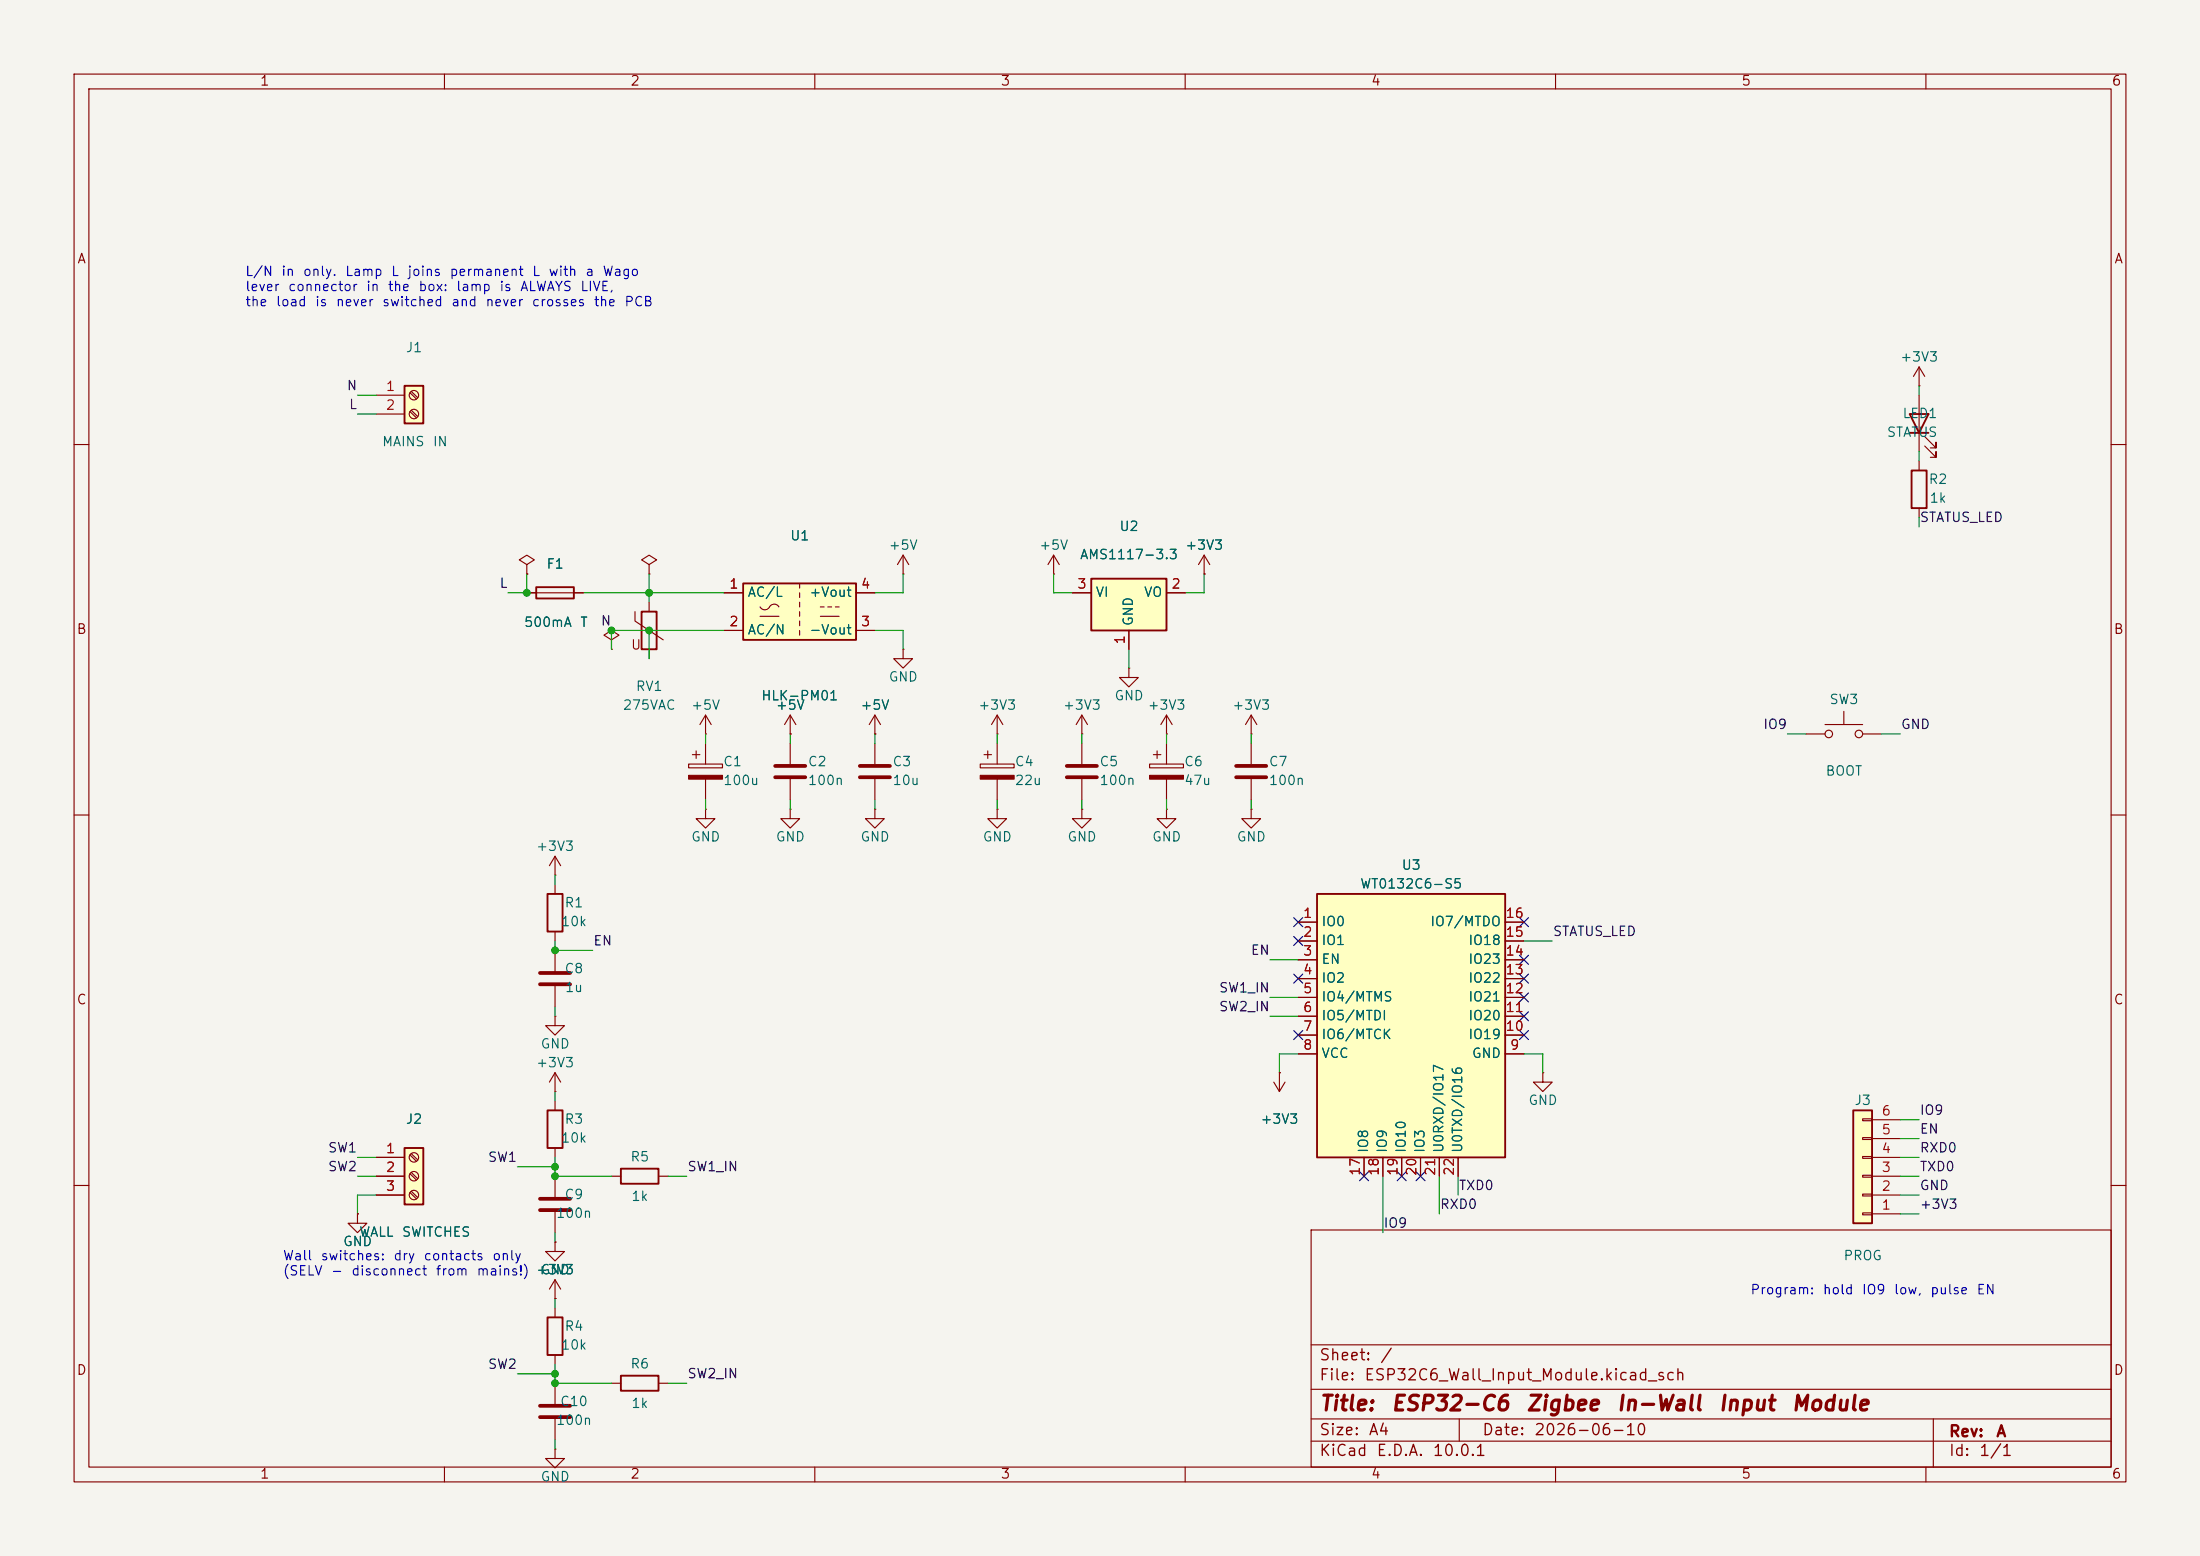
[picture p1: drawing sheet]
<svg xmlns="http://www.w3.org/2000/svg" width="297mm" height="210mm" viewBox="0 0 297 210" stroke-linecap="round" stroke-linejoin="round" font-family="sans-serif">
<path d="M0 0h297v210h-297z" fill="#f5f4ef" stroke="#f5f4ef" stroke-width=".14"/>
<g fill="none" stroke="#840000" stroke-width=".15">
<path d="M10 10h277v190h-277zM12 12h273v186h-273zM60 10v2M110 10v2M160 10v2M210 10v2M260 10v2M10 60h2M121.9 77.5h.1M121.9 74.9l-.7 1.3M121.9 74.9l.8 1.3M121.9 74.9v2.6"/>
<path d="M285 60h2M85.7 82.6v1.2l3.8 2.6M87.6 81.3v1.3M87.6 87.6v1.3M95.2 99.1h.1M95.2 96.5v2.6M95.2 96.5l-.7 1.3M95.2 96.5l.8 1.3M121.9 87.6v1.3h1.3l-1.3 1.3-1.3-1.3h1.3M121.9 87.6h.1M10 110h2M74.9 119.4v1.3"/>
<path d="M93 103.1h4.5v.5h-4.5zM93.5 101.9h1M94 101.3v1.1M95.2 100.3v2.8M95.2 105.2v2.8M118.1 109.2v1.3h1.3l-1.3 1.3-1.3-1.3h1.3M118.1 109.2h.1M285 110h2M74.9 125.7v1.3M10 160h2M177 166h108v32h-108zM285 160h2"/>
<path d="M60 198v2M110 198v2M160 198v2M177 194.5h108M177 191.5h108M177 187.5h108M177 181.5h108M197 191.5v3M210 198v2M260 198v2M261 191.5v6.5"/>
</g>
<path d="M93 104.6h4.5v.6h-4.5z" fill="#840000" stroke="#840000" stroke-width=".15"/>
<path d="M86.6 82.6h2v5h-2zM73.9 120.7h2v5h-2z" fill="none" stroke="#840000" stroke-width=".25"/>
<path d="M177.8 120.7h25.4v35.5h-25.4z" fill="#ffffc2"/>
<path d="M72.4 79.2h5.1v1.6h-5.1zM177.8 120.7h25.4v35.5h-25.4zM83.8 157.7h5.1v2.1h-5.1zM73.9 177.8h2v5.1h-2zM83.8 185.7h5.1v2h-5.1z" fill="none" stroke="#840000" stroke-width=".25"/>
<g fill="none" stroke="#840000" stroke-width=".15">
<path d="M71.1 76.2l1-.6-1-.7-1 .7 1 .6v1.3M71.1 77.5h.1M87.6 76.2l1-.6-1-.7-1 .7 1 .6v1.3M87.6 77.5h.1M71.1 80h7.6M82.5 86.4l1.1-.7-1.1-.6-1 .6 1 .7v1.2M82.5 87.6h.1M106.7 99.1h.1M106.7 96.5l-.8 1.3M106.7 96.5l.7 1.3M106.7 96.5v2.6M118.1 99.1h.1"/>
<path d="M118.1 96.5l-.8 1.3M118.1 96.5l.8 1.3M118.1 96.5v2.6M95.2 109.2v1.3h1.3l-1.3 1.3-1.2-1.3h1.2M95.2 109.2h.1M106.7 109.2v1.3h1.2l-1.2 1.3-1.3-1.3h1.3M106.7 109.2h.1M106.7 100.3v2.8M106.7 105.2v2.8M118.1 100.3v2.8M118.1 105.2v2.8M155.2 103.1h4.6v.5h-4.6z"/>
<path d="M155.7 101.9h1M156.2 101.3v1.1M157.5 109.2v1.3h1.2l-1.2 1.3-1.3-1.3h1.3M157.5 109.2h.1M157.5 100.3v2.8M157.5 105.2v2.8M175.3 124.5h2.5M175.3 127h2.5M175.3 129.5h2.5M175.3 132.1h2.5M175.3 134.6h2.5M175.3 137.2h2.5"/>
<path d="M175.3 139.7h2.5M203.2 124.5h2.5M203.2 127h2.5M203.2 129.5h2.5M203.2 132.1h2.5M203.2 134.6h2.5M203.2 137.2h2.5M203.2 139.7h2.5M74.9 158.8v2.7M82.5 158.8h1.3M88.9 158.8h1.3M172 146.1l.7 1.2"/>
<path d="M172.7 144.8h.1M172.7 144.8v2.5M173.5 146.1l-.8 1.2M175.3 142.2h2.5M184.1 156.2v2.6M186.7 156.2v2.6M189.2 156.2v2.6M191.8 156.2v2.6M194.3 156.2v2.6M196.8 156.2v2.6M203.2 142.2h2.5M74.9 175.3h.1"/>
<path d="M74.9 167.6v1.3h1.3l-1.3 1.3-1.2-1.3h1.2M74.9 167.6h.1M74.9 163.6v2.8M74.9 172.7v2.6M74.9 176.5v1.3M74.9 172.7l-.7 1.3M74.9 172.7l.8 1.3M74.9 195.6v1.3h1.3l-1.3 1.2-1.2-1.2h1.2M74.9 195.6h.1M74.9 182.9v1.3M74.9 186.7v2.8M74.9 191.5v2.8"/>
<path d="M82.5 186.7h1.3M88.9 186.7h1.3"/>
</g>
<path d="M104.6 103.4h4.1M104.6 104.9h4.1M116.1 103.4h4M116.1 104.9h4M72.9 161.8h4.1M72.9 163.3h4.1M72.9 189.7h4.1M72.9 191.3h4.1" fill="none" stroke="#840000" stroke-width=".51"/>
<path d="M155.2 104.6h4.6v.6h-4.6z" fill="#840000" stroke="#840000" stroke-width=".15"/>
<path d="M54.6 52.1h2.5v5.1h-2.5z" fill="#ffffc2"/>
<path d="M54.6 52.1h2.5v5.1h-2.5z" fill="none" stroke="#840000" stroke-width=".25"/>
<g fill="none" stroke="#840000" stroke-width=".15">
<path d="M50.8 53.3h3.8M50.8 55.9h3.8M55.3 53l.9 .8M55.3 55.5l.9 .9M55.5 52.8l.9 .9M55.5 55.4l.9 .8M157.5 99.1h.1M157.5 96.5l-.8 1.3M157.5 96.5l.7 1.3M157.5 96.5v2.6M134.6 109.2v1.3h1.3l-1.3 1.3-1.3-1.3h1.3M134.6 109.2h.1"/>
<path d="M146 109.2v1.3h1.3l-1.3 1.3-1.2-1.3h1.2M146 109.2h.1M74.9 137.2v1.2h1.3l-1.3 1.3-1.2-1.3h1.2M74.9 137.2h.1M74.9 128.3v2.8M74.9 133.1v2.8"/>
<circle cx="55.9" cy="53.3" r=".63"/>
<circle cx="55.9" cy="55.9" r=".63"/>
</g>
<path d="M72.9 131.3h4.1M72.9 132.8h4.1" fill="none" stroke="#840000" stroke-width=".51"/>
<path d="M250.2 149.9h2.5v15.2h-2.5z" fill="#ffffc2"/>
<path d="M257.8 55.9h2.5l-1.2 2.5zM257.8 58.4h2.5M258.1 63.5h2v5.1h-2zM250.2 149.9h2.5v15.2h-2.5z" fill="none" stroke="#840000" stroke-width=".25"/>
<g fill="none" stroke="#840000" stroke-width=".15">
<path d="M259.1 52.1h.1M259.1 49.5v2.6M259.1 53.3v7.7M259.1 49.5l-.8 1.3M259.1 49.5l.7 1.3M259.8 58.9l1.6 1.6v-.8v.8h-.8M259.1 62.2v1.3M259.1 68.6v1.3M259.8 60.2l1.6 1.5v-.7v.7h-.8M168.9 99.1h.1M168.9 96.5v2.6M168.9 96.5l-.8 1.3"/>
<path d="M168.9 96.5l.8 1.3M243.8 99.1h2.6M246.4 97.8h5.1M248.9 96v1.8M251.5 99.1h2.5M168.9 109.2v1.3h1.3l-1.3 1.3-1.3-1.3h1.3M168.9 109.2h.1M168.9 100.3v2.8M168.9 105.2v2.8M208.3 144.8v1.3h1.2l-1.2 1.2-1.3-1.2h1.3M208.3 144.8h.1M251.5 158.6h1.2v.3h-1.2z"/>
<path d="M251.5 156.1h1.2v.2h-1.2zM251.5 153.5h1.2v.3h-1.2zM251.5 151h1.2v.3h-1.2zM252.7 158.8h3.8M252.7 156.2h3.8M252.7 153.7h3.8M252.7 151.1h3.8M251.5 163.7h1.2v.3h-1.2zM251.5 161.2h1.2v.2h-1.2zM252.7 163.8h3.8M252.7 161.3h3.8"/>
<circle cx="246.9" cy="99.1" r=".51"/>
<circle cx="251" cy="99.1" r=".51"/>
</g>
<path d="M166.9 103.4h4M166.9 104.9h4" fill="none" stroke="#840000" stroke-width=".51"/>
<path d="M100.3 78.7h15.3v7.7h-15.3z" fill="#ffffc2"/>
<path d="M100.3 78.7h15.3v7.7h-15.3z" fill="none" stroke="#840000" stroke-width=".25"/>
<g fill="none" stroke="#840000" stroke-width=".15">
<path d="M107.9 78.7v.7M97.8 80h2.5M97.8 85.1h2.5M102.6 81.9a.77 .77 0 0 0 .8 .4 .77 .77 0 0 0 .6-.6 .73 .73 0 0 1 1.2 .2M102.6 83.2h2.6M107.9 80v.6M107.9 81.3v.6M107.9 82.6v.6M107.9 83.8v.7M107.9 85.1v.6M110.7 83.2h2.6M110.7 81.9h.6"/>
<path d="M111.8 81.9h.5M112.8 81.9h.5M115.6 80h2.5M115.6 85.1h2.5M146 99.1h.1M146 96.5l-.7 1.3M146 96.5l.8 1.3M146 96.5v2.6M48.3 163.8v1.3h1.2l-1.2 1.3-1.3-1.3h1.3M48.3 163.8h.1"/>
</g>
<path d="M54.6 154.9h2.5v7.7h-2.5z" fill="#ffffc2"/>
<path d="M54.6 154.9h2.5v7.7h-2.5zM73.9 149.9h2v5h-2z" fill="none" stroke="#840000" stroke-width=".25"/>
<g fill="none" stroke="#840000" stroke-width=".15">
<path d="M142.2 77.5h.1M142.2 74.9l-.7 1.3M142.2 74.9l.8 1.3M142.2 74.9v2.6M162.6 77.5h.1M162.6 74.9l-.8 1.3M162.6 74.9l.7 1.3M162.6 74.9v2.6M134.6 99.1h.1M134.6 96.5v2.6M134.6 96.5l-.7 1.3M134.6 96.5l.8 1.3"/>
<path d="M152.4 90.2v1.2h1.3l-1.3 1.3-1.3-1.3h1.3M152.4 90.2h.1M132.3 103.1h4.6v.5h-4.6zM132.8 101.9h1.1M133.3 101.3v1.1M134.6 100.3v2.8M134.6 105.2v2.8M146 100.3v2.8M146 105.2v2.8M50.8 156.2h3.8M50.8 158.8h3.8M55.3 155.9l.9 .8"/>
<path d="M55.3 158.4l.9 .9M55.5 155.7l.9 .8M55.5 158.2l.9 .9M74.9 147.3h.1M74.9 144.8l-.7 1.3M74.9 144.8l.8 1.3M74.9 144.8v2.5M74.9 148.6v1.3M74.9 154.9v1.3M50.8 161.3h3.8M55.3 161l.9 .8M55.5 160.8l.9 .8"/>
<circle cx="55.9" cy="156.2" r=".63"/>
<circle cx="55.9" cy="158.7" r=".63"/>
<circle cx="55.9" cy="161.3" r=".63"/>
</g>
<path d="M132.3 104.6h4.6v.6h-4.6z" fill="#840000" stroke="#840000" stroke-width=".15"/>
<path d="M144 103.4h4.1M144 104.9h4.1" fill="none" stroke="#840000" stroke-width=".51"/>
<path d="M147.3 78.1h10.2v7h-10.2z" fill="#ffffc2"/>
<path d="M147.3 78.1h10.2v7h-10.2z" fill="none" stroke="#840000" stroke-width=".25"/>
<g fill="none" stroke="#840000" stroke-width=".15">
<path d="M71.1 77.5h.1M162.6 77.5h.1M71.1 80h1.3M77.5 80h1.2M97.8 80h2.5M97.8 85.1h2.5M106.7 99.1h.1M115.6 80h2.5M115.6 85.1h2.5M118.1 99.1h.1M144.8 80h2.5M152.4 85.1v2.5"/>
<path d="M157.5 80h2.5M74.9 118.1h.1M74.9 115.6l-.7 1.2M74.9 115.6l.8 1.2M74.9 115.6v2.5M175.3 124.5h2.5M175.3 127h2.5M175.3 129.5h2.5M175.3 132.1h2.5M175.3 134.6h2.5M175.3 137.2h2.5M175.3 139.7h2.5"/>
<path d="M203.2 124.5h2.5M203.2 127h2.5M203.2 129.5h2.5M203.2 132.1h2.5M203.2 134.6h2.5M203.2 137.2h2.5M203.2 139.7h2.5M50.8 156.2h3.8M50.8 158.8h3.8M172.7 144.8h.1M175.3 142.2h2.5M184.1 156.2v2.6"/>
<path d="M186.7 156.2v2.6M189.2 156.2v2.6M191.8 156.2v2.6M194.3 156.2v2.6M196.8 156.2v2.6M203.2 142.2h2.5M48.3 163.8h.1M50.8 161.3h3.8M74.9 167.6h.1M74.9 175.3h.1"/>
</g>
<g fill="none" stroke="#009600" stroke-width=".15">
<path d="M48.3 55.9h2.5M48.3 53.3h2.5M259.1 52.1v1.2M71.1 77.5v2.5h-2.5M87.6 77.5v3.8M121.9 77.5v2.5h-3.8M142.2 77.5v2.5h2.6M162.6 77.5v2.5h-2.6M259.1 61v1.2M259.1 69.9v1.2M78.7 80h19.1M87.6 85.1v3.8"/>
<path d="M95.2 99.1v1.2M97.8 85.1h-15.3v2.5M106.7 99.1v1.2M118.1 99.1v1.2M118.1 85.1h3.8v2.5M134.6 99.1v1.2M146 99.1v1.2M152.4 87.6v2.6M157.5 99.1v1.2M168.9 99.1v1.2M241.3 99.1h2.5M254 99.1h2.5"/>
<path d="M74.9 118.1v1.3M95.2 108v1.2M106.7 108v1.2M118.1 108v1.2M134.6 108v1.2M146 108v1.2M157.5 108v1.2M168.9 108v1.2M74.9 127v1.3h5.1M74.9 135.9v1.3M171.4 129.5h3.9M171.4 137.2h3.9"/>
<path d="M171.4 134.6h3.9M205.7 127h3.8M48.3 156.2h2.5M48.3 158.8h2.5M69.8 157.5h5.1M74.9 156.2v2.6h7.6M74.9 147.3v1.3M90.2 158.8h2.5M175.3 142.2h-2.6v2.6M186.7 158.8v7.6M194.3 158.8v5M196.8 158.8v2.5"/>
<path d="M205.7 142.2h2.6v2.6M256.5 153.7h2.6M256.5 156.2h2.6M256.5 158.8h2.6M256.5 151.1h2.6M50.8 161.3h-2.5v2.5M74.9 166.4v1.2M74.9 175.3v1.2M256.5 161.3h2.6M256.5 163.8h2.6M69.8 185.4h5.1M74.9 184.2v2.5h7.6"/>
<path d="M74.9 194.3v1.3M90.2 186.7h2.5"/>
</g>
<g fill="none" stroke="#000084" stroke-width=".15">
<path d="M174.7 139.1l1.2 1.2M174.7 131.5l1.2 1.2M174.7 126.4l1.2 1.2M174.7 123.9l1.2 1.2M175.9 139.1l-1.2 1.2M175.9 131.5l-1.2 1.2M175.9 126.4l-1.2 1.2M175.9 123.9l-1.2 1.2M205.1 131.5l1.2 1.2M205.1 128.9l1.2 1.2M205.1 123.9l1.2 1.2M205.1 139.1l1.2 1.2"/>
<path d="M205.1 136.6l1.2 1.2M205.1 134l1.2 1.2M206.3 131.5l-1.2 1.2M206.3 128.9l-1.2 1.2M206.3 123.9l-1.2 1.2M206.3 139.1l-1.2 1.2M206.3 136.6l-1.2 1.2M206.3 134l-1.2 1.2M183.5 158.1l1.3 1.3M184.8 158.1l-1.3 1.3M188.6 158.1l1.2 1.3M189.8 158.1l-1.2 1.3"/>
<path d="M191.2 158.1l1.2 1.3M192.4 158.1l-1.2 1.3"/>
</g>
<g fill="#009600" stroke="#009600" stroke-width=".14">
<circle cx="87.6" cy="85.1" r=".46"/>
<circle cx="82.5" cy="85.1" r=".46"/>
<circle cx="71.1" cy="80" r=".46"/>
<circle cx="87.6" cy="80" r=".46"/>
<circle cx="74.9" cy="128.3" r=".46"/>
<circle cx="74.9" cy="157.5" r=".46"/>
<circle cx="74.9" cy="158.8" r=".46"/>
<circle cx="74.9" cy="185.4" r=".46"/>
<circle cx="74.9" cy="186.7" r=".46"/>
</g>
<g font-size="2" fill="#840000">
<text x="178" y="190.9">Title:</text>
<text x="187.7" y="190.9">ESP32-C6</text>
<text x="205.9" y="190.9">Zigbee</text>
<text x="218.1" y="190.9">In-Wall</text>
<text x="231.9" y="190.9">Input</text>
<text x="241.7" y="190.9">Module</text>
</g>
<g font-size="1.5" fill="#840000">
<text x="178" y="184">Sheet:</text>
<text x="186.2" y="184">/</text>
<text x="178" y="186.7">File:</text>
<text x="184.1" y="186.7">ESP32C6_Wall_Input_Module.kicad_sch</text>
<text x="178" y="196.9">KiCad</text>
<text x="178" y="194.1">Size:</text>
<text x="184.7" y="194.1">A4</text>
<text x="185.7" y="196.9">E.D.A.</text>
<text x="193.3" y="196.9">10.0.1</text>
<text x="200" y="194.1">Date:</text>
<text x="207" y="194.1">2026-06-10</text>
<text x="263" y="194.3">Rev:</text>
<text x="263" y="196.9">Id:</text>
<text x="267.1" y="196.9">1/1</text>
<text x="269.4" y="194.3">A</text>
</g>
<g font-size="1.3" fill="#840000">
<text x="35" y="11.9">1</text>
<text x="85" y="11.9">2</text>
<text x="135" y="11.9">3</text>
<text x="185" y="11.9">4</text>
<text x="235" y="11.9">5</text>
<text x="285" y="11.9">6</text>
<text x="10.3" y="35.9">A</text>
<text x="285.3" y="35.9">A</text>
<text x="10.3" y="85.9">B</text>
<text x="85.1" y="88">U</text>
<text x="285.3" y="85.9">B</text>
<text x="10.3" y="135.9">C</text>
<text x="285.3" y="135.9">C</text>
<text x="10.3" y="185.9">D</text>
<text x="285.3" y="185.9">D</text>
<text x="35" y="199.9">1</text>
<text x="85" y="199.9">2</text>
<text x="135" y="199.9">3</text>
<text x="185" y="199.9">4</text>
<text x="235" y="199.9">5</text>
<text x="285" y="199.9">6</text>
</g>
<g font-size="1.3" fill="#0000c2">
<text x="33" y="37.6">L/N</text>
<text x="33" y="39.6">lever</text>
<text x="33" y="41.7">the</text>
<text x="37.2" y="41.7">load</text>
<text x="37.9" y="37.6">in</text>
<text x="38.8" y="39.6">connector</text>
<text x="40.8" y="37.6">only.</text>
<text x="42.4" y="41.7">is</text>
<text x="45.2" y="41.7">never</text>
<text x="46.5" y="37.6">Lamp</text>
<text x="49.3" y="39.6">in</text>
<text x="51.5" y="41.7">switched</text>
<text x="52.3" y="39.6">the</text>
<text x="52.7" y="37.6">L</text>
<text x="54.9" y="37.6">joins</text>
<text x="56.4" y="39.6">box:</text>
<text x="60.6" y="37.6">permanent</text>
<text x="60.8" y="41.7">and</text>
<text x="61.5" y="39.6">lamp</text>
<text x="65.4" y="41.7">never</text>
<text x="67.3" y="39.6">is</text>
<text x="70.1" y="39.6">ALWAYS</text>
<text x="71.7" y="41.7">crosses</text>
<text x="71.8" y="37.6">L</text>
<text x="74" y="37.6">with</text>
<text x="78.2" y="39.6">LIVE,</text>
<text x="78.9" y="37.6">a</text>
<text x="80.1" y="41.7">the</text>
<text x="81.3" y="37.6">Wago</text>
<text x="84.2" y="41.7">PCB</text>
<text x="38.1" y="170.4">Wall</text>
<text x="38.1" y="172.5">(SELV</text>
<text x="43.2" y="170.4">switches:</text>
<text x="44.6" y="172.5">-</text>
<text x="47.3" y="172.5">disconnect</text>
<text x="53" y="170.4">dry</text>
<text x="57.1" y="170.4">contacts</text>
<text x="58.7" y="172.5">from</text>
<text x="64.3" y="172.5">mains!) +3V3</text>
<text x="66.4" y="170.4">only</text>
<text x="236.2" y="175">Program:</text>
<text x="246" y="175">hold</text>
<text x="251.3" y="175">IO9</text>
<text x="255.6" y="175">low,</text>
<text x="260.5" y="175">pulse</text>
<text x="266.7" y="175">EN</text>
</g>
<g font-size="1.3" fill="#006464">
<text x="54.7" y="47.9">J1</text>
<text x="256.4" y="49.1">+3V3</text>
<text x="254.6" y="59.3">STATUS</text>
<text x="256.8" y="56.7">LED1</text>
<text x="51.5" y="60.6">MAINS</text>
<text x="58.3" y="60.6">IN</text>
<text x="260.3" y="65.6">R2</text>
<text x="151" y="72">U2</text>
<text x="260.4" y="68.2">1k</text>
<text x="73.7" y="77.1">F1</text>
<text x="106.6" y="73.3">U1</text>
<text x="119.9" y="74.5">+5V</text>
<text x="140.2" y="74.5">+5V</text>
<text x="145.7" y="75.8">AMS1117-3.3</text>
<text x="159.9" y="74.5">+3V3</text>
<text x="100.8" y="80.9">AC/L</text>
<text x="109.2" y="80.9">+Vout</text>
<text x="147.8" y="80.9">VI</text>
<text x="154.3" y="80.9">VO</text>
<text x="70.7" y="84.9">500mA</text>
<text x="78.2" y="84.9">T</text>
<text x="100.8" y="86">AC/N</text>
<text x="109.2" y="86">-Vout</text>
<text x="153.3" y="84.6" transform="rotate(-90 153.3 84.6)">GND</text>
<text x="85.7" y="93.6">RV1</text>
<text x="102.7" y="94.8">HLK-PM01</text>
<text x="119.9" y="92.3">GND</text>
<text x="150.4" y="94.8">GND</text>
<text x="246.9" y="95.4">SW3</text>
<text x="84" y="96.1">275VAC</text>
<text x="93.2" y="96.1">+5V</text>
<text x="104.6" y="96.1">+5V</text>
<text x="116.1" y="96.1">+5V</text>
<text x="132" y="96.1">+3V3</text>
<text x="143.4" y="96.1">+3V3</text>
<text x="154.8" y="96.1">+3V3</text>
<text x="166.3" y="96.1">+3V3</text>
<text x="97.5" y="103.7">C1</text>
<text x="97.5" y="106.3">100u</text>
<text x="109" y="103.7">C2</text>
<text x="109" y="106.3">100n</text>
<text x="120.4" y="103.7">C3</text>
<text x="120.4" y="106.3">10u</text>
<text x="136.9" y="103.7">C4</text>
<text x="136.9" y="106.3">22u</text>
<text x="148.3" y="103.7">C5</text>
<text x="148.3" y="106.3">100n</text>
<text x="159.8" y="103.7">C6</text>
<text x="159.8" y="106.3">47u</text>
<text x="171.2" y="103.7">C7</text>
<text x="171.2" y="106.3">100n</text>
<text x="246.4" y="105">BOOT</text>
<text x="93.2" y="113.9">GND</text>
<text x="104.6" y="113.9">GND</text>
<text x="116.1" y="113.9">GND</text>
<text x="132.6" y="113.9">GND</text>
<text x="144" y="113.9">GND</text>
<text x="155.4" y="113.9">GND</text>
<text x="166.9" y="113.9">GND</text>
<text x="72.3" y="115.2">+3V3</text>
<text x="189.1" y="117.7">U3</text>
<text x="75.6" y="125.3">10k</text>
<text x="76.1" y="122.8">R1</text>
<text x="178.3" y="125.3">IO0</text>
<text x="183.5" y="120.2">WT0132C6-S5</text>
<text x="193" y="125.3">IO7/MTDO</text>
<text x="76.1" y="131.7">C8</text>
<text x="178.3" y="127.9">IO1</text>
<text x="178.3" y="130.4">EN</text>
<text x="198.1" y="130.4">IO23</text>
<text x="198.1" y="127.9">IO18</text>
<text x="76.2" y="134.2">1u</text>
<text x="178.3" y="132.9">IO2</text>
<text x="178.3" y="135.5">IO4/MTMS</text>
<text x="198.1" y="135.5">IO21</text>
<text x="198.1" y="132.9">IO22</text>
<text x="72.9" y="141.8">GND</text>
<text x="178.3" y="138">IO5/MTDI</text>
<text x="178.3" y="140.6">IO6/MTCK</text>
<text x="178.3" y="143.1">VCC</text>
<text x="198.1" y="140.6">IO19</text>
<text x="198.1" y="138">IO20</text>
<text x="198.6" y="143.1">GND</text>
<text x="72.3" y="144.4">+3V3</text>
<text x="206.2" y="149.5">GND</text>
<text x="250.3" y="149.5">J3</text>
<text x="54.7" y="152">J2</text>
<text x="75.6" y="154.5">10k</text>
<text x="76.1" y="152">R3</text>
<text x="170.1" y="152">+3V3</text>
<text x="185" y="155.7" transform="rotate(-90 185 155.7)">IO8</text>
<text x="187.6" y="155.7" transform="rotate(-90 187.6 155.7)">IO9</text>
<text x="190.1" y="155.7" transform="rotate(-90 190.1 155.7)">IO10</text>
<text x="192.6" y="155.7" transform="rotate(-90 192.6 155.7)">IO3</text>
<text x="195.2" y="155.7" transform="rotate(-90 195.2 155.7)">U0RXD/IO17</text>
<text x="197.7" y="155.7" transform="rotate(-90 197.7 155.7)">U0TXD/IO16</text>
<text x="85" y="157.1">R5</text>
<text x="48.4" y="167.2">WALL</text>
<text x="54.2" y="167.2">SWITCHES</text>
<text x="75" y="164.7">100n</text>
<text x="76.1" y="162.2">C9</text>
<text x="85.1" y="162.4">1k</text>
<text x="46.2" y="168.5">GND</text>
<text x="72.3" y="172.3">+3V3</text>
<text x="72.9" y="172.3">GND</text>
<text x="248.8" y="170.4">PROG</text>
<text x="76.1" y="179.9">R4</text>
<text x="75.6" y="182.5">10k</text>
<text x="85" y="185">R6</text>
<text x="75.5" y="190.1">C10</text>
<text x="85.1" y="190.3">1k</text>
<text x="75" y="192.6">100n</text>
<text x="72.9" y="200.3">GND</text>
</g>
<g font-size="1.3" fill="#0f0f0f">
<text x="46.7" y="53">N</text>
<text x="47" y="55.5">L</text>
<text x="259.1" y="70.8">STATUS_LED</text>
<text x="67.3" y="79.7">L</text>
<text x="81" y="84.7">N</text>
<text x="238" y="98.7">IO9</text>
<text x="256.5" y="98.7">GND</text>
<text x="80" y="127.9">EN</text>
<text x="168.8" y="129.2">EN</text>
<text x="209.5" y="126.7">STATUS_LED</text>
<text x="164.5" y="136.8">SW2_IN</text>
<text x="164.5" y="134.3">SW1_IN</text>
<text x="44.2" y="155.9">SW1</text>
<text x="259.1" y="153.3">EN</text>
<text x="259.1" y="155.9">RXD0</text>
<text x="259.1" y="150.8">IO9</text>
<text x="44.2" y="158.4">SW2</text>
<text x="65.8" y="157.1">SW1</text>
<text x="92.7" y="158.4">SW1_IN</text>
<text x="196.8" y="160.9">TXD0</text>
<text x="259.1" y="158.4">TXD0</text>
<text x="259.1" y="160.9">GND</text>
<text x="186.7" y="166">IO9</text>
<text x="194.3" y="163.5">RXD0</text>
<text x="259.1" y="163.5">+3V3</text>
<text x="65.8" y="185.1">SW2</text>
<text x="92.7" y="186.3">SW2_IN</text>
</g>
<g font-size="1.3" fill="#a90000">
<text x="52" y="53.1">1</text>
<text x="52" y="55.6">2</text>
<text x="98.4" y="79.8">1</text>
<text x="116.1" y="79.8">4</text>
<text x="145.3" y="79.8">3</text>
<text x="158" y="79.8">2</text>
<text x="98.4" y="84.8">2</text>
<text x="116.1" y="84.8">3</text>
<text x="152.1" y="87.1" transform="rotate(-90 152.1 87.1)">1</text>
<text x="175.8" y="124.2">1</text>
<text x="203.2" y="124.2">16</text>
<text x="175.8" y="126.7">2</text>
<text x="175.8" y="129.3">3</text>
<text x="175.8" y="131.8">4</text>
<text x="203.2" y="131.8">13</text>
<text x="203.2" y="129.3">14</text>
<text x="203.2" y="126.7">15</text>
<text x="175.8" y="134.4">5</text>
<text x="175.8" y="136.9">6</text>
<text x="203.2" y="136.9">11</text>
<text x="203.2" y="134.4">12</text>
<text x="175.8" y="139.4">7</text>
<text x="175.8" y="142">8</text>
<text x="203.2" y="139.4">10</text>
<text x="203.8" y="142">9</text>
<text x="52" y="156">1</text>
<text x="253.9" y="156">4</text>
<text x="253.9" y="153.4">5</text>
<text x="253.9" y="150.9">6</text>
<text x="52" y="158.5">2</text>
<text x="52" y="161">3</text>
<text x="183.9" y="158.8" transform="rotate(-90 183.9 158.8)">17</text>
<text x="186.4" y="158.8" transform="rotate(-90 186.4 158.8)">18</text>
<text x="189" y="158.8" transform="rotate(-90 189 158.8)">19</text>
<text x="191.5" y="158.8" transform="rotate(-90 191.5 158.8)">20</text>
<text x="194.1" y="158.8" transform="rotate(-90 194.1 158.8)">21</text>
<text x="196.6" y="158.8" transform="rotate(-90 196.6 158.8)">22</text>
<text x="253.9" y="161">2</text>
<text x="253.9" y="158.5">3</text>
<text x="253.9" y="163.6">1</text>
</g>
</svg>
